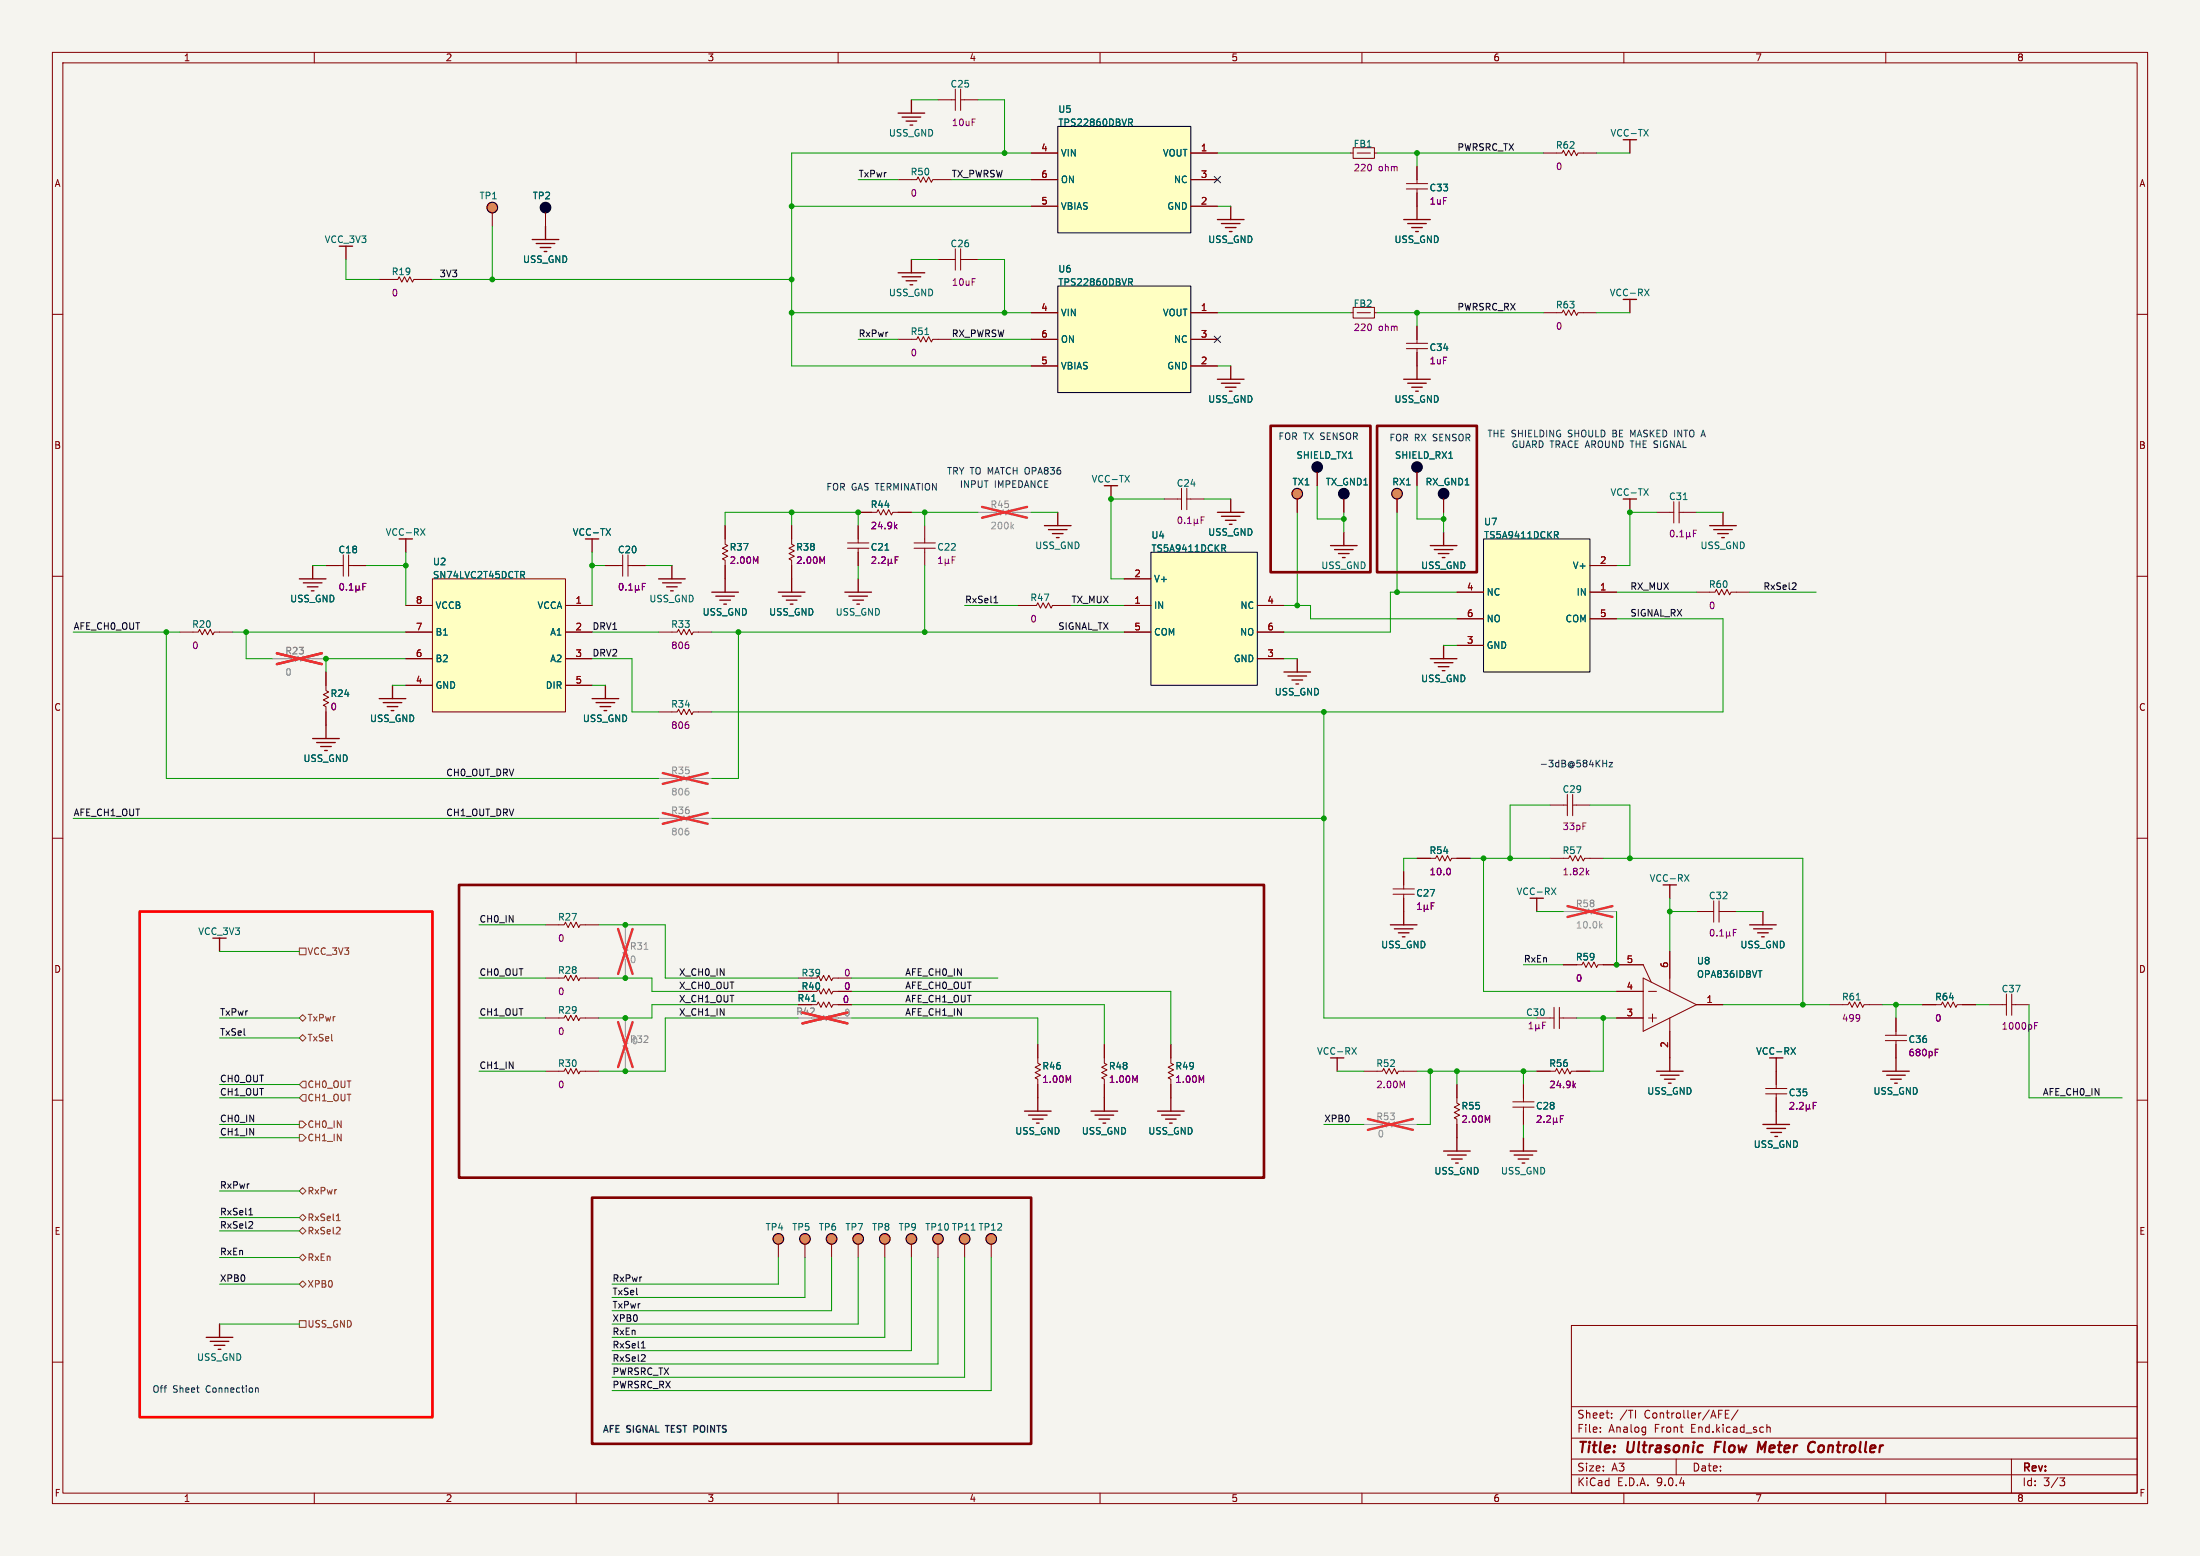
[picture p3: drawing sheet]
<svg xmlns="http://www.w3.org/2000/svg" width="420mm" height="297mm" viewBox="0 0 420 297" stroke-linecap="round" stroke-linejoin="round" font-family="sans-serif">
<path d="M0 0h420v297h-420z" fill="#f5f4ef" stroke="#f5f4ef" stroke-width=".19"/>
<g fill="none" stroke="#840000" stroke-width=".19">
<path d="M10 10h400v277h-400zM12 12h396v273h-396zM60 10v2M110 10v2M160 10v2M179.1 19.1h3.3M182.4 17v4.1M183.4 17v4.1M183.4 19.1h3.3M210 10v2M260 10v2M310 10v2"/>
<path d="M360 10v2M171.4 34.3h3.6l.3-.5 .5 1 .5-1 .5 1 .5-1 .5 1 .3-.5h3.5M94 40.6v2.6M104.1 40.6v2.6M179.1 49.5h3.3M182.4 47.5v4.1M183.4 49.5h3.3M183.4 47.5v4.1M10 60h2M171.4 64.8h3.6l.3-.5 .5 1 .5-1 .5 1 .5-1 .5 1 .3-.5h3.5M408 60h2M266.7 95.3v2.5"/>
<path d="M275.6 95.3v2.5M10 110h2M62.2 108h3.3M65.5 105.9v4.1M66.5 108h3.3M66.5 105.9v4.1M115.6 108h3.3M118.9 105.9v4.1M119.9 108h3.3M119.9 105.9v4.1M323.8 113h3.6l.3-.5 .5 1 .5-1 .5 1 .5-1 .5 1 .3-.5h3.5M408 110h2"/>
<path d="M62.2 128.3v3.5l.5 .3-1 .5 1 .5-1 .5 1 .5-1 .5 .5 .3v3.5M10 160h2M295.9 153.7h3.3M299.2 151.6v4.1M300.2 153.7h3.3M300.2 151.6v4.1M408 160h2M295.9 163.8h3.6l.2-.5 .5 1 .5-1 .5 1 .6-1 .5 1 .2-.5h3.6M323.8 174h3.4M327.2 172v4M328.2 174h3.3M328.2 172v4"/>
<path d="M198.1 199.4v3.5l.5 .3-1 .5 1 .5-1 .5 1 .5-1 .5 .5 .3v3.6M210.8 199.4v3.5l.5 .3-1 .5 1 .5-1 .5 1 .5-1 .5 .5 .3v3.6M223.5 199.4v3.5l.5 .3-1 .5 1 .5-1 .5 1 .5-1 .5 .5 .3v3.6M293.4 194.3h3.3M296.7 192.3v4M297.7 194.3h3.3M297.7 192.3v4M298.4 184.2h3.6l.3-.6 .5 1.1 .5-1.1 .5 1.1 .5-1.1 .5 1.1 .3-.5h8.6l1.5 3.3M308.6 194.3h5.1M308.6 189.2h5.1M313.7 186.7l10.1 5.1-10.1 5.1zM314.7 194.3h1.5"/>
<path d="M314.7 189.2h1.5M315.5 193.5v1.6M318.8 181.6v7.6M318.8 194.3v7.6M323.8 191.8h5.1M349.2 191.8h3.6l.3-.5 .5 1 .5-1 .5 1 .5-1 .5 1 .3-.5h3.5M359.9 197.6h4.1M359.9 198.6h4.1M361.9 194.3v3.3M361.9 198.6v3.3M367 191.8h3.6l.2-.5 .5 1 .6-1 .5 1 .5-1 .5 1 .2-.5h3.6M379.7 191.8h3.3"/>
<path d="M383 189.7v4.1M384 191.8h3.3M384 189.7v4.1M10 210h2M260.3 204.5h3.6l.3-.5 .5 1 .5-1 .5 1 .5-1 .5 1 .3-.5h3.5M278.1 207v3.6l.5 .2-1 .5 1 .5-1 .5 1 .6-1 .5 .5 .2v3.6M288.8 210.3h4.1M288.8 211.3h4.1M290.8 207v3.3M290.8 211.3v3.3M293.4 204.5h3.5l.3-.5 .5 1 .5-1 .5 1 .5-1 .5 1 .3-.5h3.5M408 210h2"/>
<path d="M300 253h108v32h-108zM10 260h2M300 278.5h108M300 274.5h108M300 268.5h108M305.5 273.2v.2M305.5 272.5v.1M307.7 270.5v.2M307.7 269.8v.1M312.2 269.2v1.5M320 278.5v3M329.4 269.9h.5"/>
<path d="M330.1 269.2h-.7v1.5h.7M331.8 269.1l-1.3 1.9M337.3 271.9v1.5M337.3 272.5l.2-.1 .4 .1v.9M384 278.5v6.5M408 260h2M60 285v2M110 285v2M160 285v2M210 285v2M260 285v2M300 281.5h108"/>
<path d="M310 285v2M360 285v2M393.2 282.1h1l-.5 .6 .4 .1 .1 .5-.3 .3h-.5"/>
</g>
<path d="M327.6 275.2l-.3 2M335.8 275.2l.5 1.4 .8-1.4M345.7 275.3a.67 .67 0 0 1 .8 .1M346.3 277l-.6 .2" fill="none" stroke="#840000" stroke-width=".4"/>
<g fill="none" stroke="#840000" stroke-width=".25">
<path d="M174 19.1v2.5M171.4 21.6h5.1M172.2 22.4h3.6M173 23.1h2M173.7 23.9h.5M234.9 39.4v2.5M270.5 39.4v2.5M66 47v2.5M101.6 45.7h5.1M102.4 46.5h3.5M103.1 47.2h2.1M103.9 48h.5"/>
<path d="M104.1 43.2v2.5M171.4 52.1h5.1M172.2 52.8h3.6M173 53.6h2M173.7 54.4h.5M174 49.5v2.6M232.4 41.9h5.1M233.2 42.7h3.5M233.9 43.4h2.1M234.7 44.2h.5M268 41.9h5M268.7 42.7h3.6"/>
<path d="M269.5 43.4h2M270.3 44.2h.5M232.4 72.4h5.1M233.2 73.2h3.5M233.9 73.9h2.1M234.7 74.7h.5M234.9 69.9v2.5M328.9 97.8v2.5M77.5 102.9v2.5M113 102.9v2.5M326.4 100.3h5.1M327.2 101.1h3.5"/>
<path d="M327.9 101.9h2M328.7 102.6h.5M62.2 138.4v2.6M113 133.4h5.1M113.8 134.1h3.5M114.6 134.9h2M115.3 135.6h.5M115.6 130.8v2.6M59.7 141h5.1M60.5 141.7h3.5M61.2 142.5h2M62 143.3h.5"/>
<path d="M293.4 171.5v2.5M318.8 168.9v2.6M334 176.5h5.1M334.8 177.3h3.5M335.5 178.1h2.1M336.3 178.8h.5M336.5 174v2.5M195.6 212.1h5.1M196.3 212.9h3.6M197.1 213.6h2M197.9 214.4h.5M198.1 209.6v2.5"/>
<path d="M208.3 212.1h5.1M209 212.9h3.6M209.8 213.6h2M210.6 214.4h.5M210.8 209.6v2.5M221 212.1h5.1M221.7 212.9h3.6M222.5 213.6h2M223.3 214.4h.5M223.5 209.6v2.5M255.3 201.9v2.6M275.6 219.7h5.1"/>
<path d="M278.1 217.2v2.5M288.3 219.7h5.1M290.8 217.2v2.5M339.1 201.9v2.6M359.4 204.5h5.1M360.2 205.2h3.5M360.9 206h2.1M361.7 206.8h.5M361.9 201.9v2.6M276.4 220.5h3.5M277.1 221.2h2M277.9 222h.5"/>
<path d="M289.1 220.5h3.5M289.8 221.2h2M290.6 222h.5"/>
</g>
<g fill="none" stroke="#840084" stroke-width=".19">
<path d="M65 111.5l.2-.1a.68 .68 0 0 1 .4 .6 .68 .68 0 0 1-.4 .6l-.3-.5zM66.1 112.5v.1M66.7 112.6h.7M66.7 111.7l.3-.3v1.2M68 112.4l.1 .2 .5-.2M68 111.8v1.3M68.6 112.4l.1 .2M68.6 111.8v.6M69.3 112h.4M69.9 111.4h-.6v1.2M118.3 111.5l.2-.1a.68 .68 0 0 1 .5 .6 .68 .68 0 0 1-.5 .6l-.3-.5zM119.5 112.5v.1"/>
<path d="M120 112.6h.7M120 111.7l.4-.3v1.2M121.3 112.4l.2 .2 .4-.2M121.3 111.8v1.3M121.9 112.4l.2 .2M121.9 111.8v.6M122.6 112h.4M123.2 111.4h-.6v1.2M303 166.5l.3 .5M303.3 166.1l-.5 .5M326.7 177.5l.1-.1a.68 .68 0 0 1 .4 .6 .68 .68 0 0 1-.4 .7 .84 .84 0 0 1-.1-1.2zM327.8 178.5v.2"/>
<path d="M328.3 178.7h.7M328.3 177.8l.4-.4v1.3M329.6 178.5l.2 .2 .4-.2M329.6 177.8v1.3M330.2 178.5l.2 .2M330.2 177.8v.7M330.9 178h.4M331.5 177.4h-.6v1.3M291.9 196.4h.7M291.9 195.5l.4-.4v1.3M293.2 196.2l.2 .2 .4-.2M293.2 195.5v1.3"/>
<path d="M293.8 196.2l.2 .2M293.8 195.5v.7M294.5 195.7h.4M295.1 195.1h-.6v1.3M388.4 195.8h.4M388.4 195.2h.6M204 206.2l.4-.9v1.3M216.7 206.2l.4-.9v1.3M229.4 206.2l.4-.9v1.3M267.7 207.3l.4-.9v1.2M284 213.9l.4-.9v1.2M293.5 213.1l.5-.1 .2 .3-.8 .9h.8"/>
<path d="M294.7 214.1v.1M295.3 213.1l.5-.1 .2 .3-.8 .9h.8M296.6 214l.1 .2 .5-.2M296.6 213.4v1.3M297.2 214l.1 .2M297.2 213.4v.6M297.9 213.6h.4M298.5 213h-.6v1.2M300.4 207.1l.4 .5M300.8 206.8l-.5 .5M369.4 200.9h.5M369.4 200.3h.6"/>
</g>
<path d="M52.1 125.7h3.5l.3-.5 .5 1 .5-1 .5 1 .5-1 .5 1 .3-.5h3.5M298.4 174h3.6l.3-.5 .5 1 .5-1 .5 1 .5-1 .5 1 .3-.5h3.5M305.5 176.7l.4 .4M305.9 176.3l-.5 .5M260.3 214.6h3.6l.3-.5 .5 1 .5-1 .5 1 .5-1 .5 1 .3-.5h3.5" fill="none" stroke="#9c9b98" stroke-width=".19"/>
<path d="M52.9 124.7l8.5 2.1M61.4 124.7l-8.5 2.1M299.2 173l8.6 2M307.8 173l-8.6 2M261.1 213.6l8.6 2.1M269.7 213.6l-8.6 2.1" fill="none" stroke="#e12e31" stroke-width=".46"/>
<g fill="none" stroke="#006464" stroke-width=".19">
<path d="M176.6 63.9h.7M80.3 100.9l.8 1.3M81.1 100.9l-.8 1.3M115.7 100.9l.8 1.3M116.5 100.9l-.8 1.3M296.2 169.5l.8 1.3M297 169.5l-.8 1.3M321.6 166.9l.8 1.3M322.4 166.9l-.8 1.3M258.1 200l.8 1.2M258.9 200l-.8 1.2M335.6 185.3h.8"/>
<path d="M341.9 200l.8 1.2M342.7 200l-.8 1.2M354.4 190.9h.7"/>
</g>
<g fill="#fd8300" stroke="#fd8300" stroke-width=".19">
<circle cx="94" cy="39.6" r="1.02"/>
<circle cx="266.7" cy="94.2" r="1.02"/>
</g>
<g fill="none" stroke="#000" stroke-width=".19">
<circle cx="94" cy="39.6" r="1.02"/>
<circle cx="266.7" cy="94.2" r="1.02"/>
</g>
<g fill="#000" stroke="#000" stroke-width=".19">
<circle cx="104.1" cy="39.6" r="1.02"/>
<circle cx="275.6" cy="94.2" r="1.02"/>
</g>
<path d="M283.2 102.9h20.3v25.4h-20.3z" fill="#ffffc2"/>
<path d="M283.2 102.9h20.3v25.4h-20.3z" fill="none" stroke="#000" stroke-width=".19"/>
<g fill="none" stroke="#840000" stroke-width=".19">
<path d="M257.8 29.2h.5M258.3 28.2h4.1v2h-4.1zM259.1 29.2h2.5M262.4 29.2h.5M294.6 59.7h3.6l.2-.5 .6 1 .5-1 .5 1 .5-1 .5 1 .2-.5h3.6M270.5 90.2v2.5M278.1 113h5.1M278.1 118.1h5.1M303.5 113h5.1M303.5 118.1h5.1M303.5 108h5.1M278.1 123.2h5.1"/>
<path d="M337.1 207.8h4M337.1 208.8h4M339.1 204.5v3.3M339.1 208.8v3.3"/>
</g>
<path d="M313.8 24.7l.9 1.3M314.7 24.7l-.9 1.3M314 55.2l.8 1.3M314.8 55.2l-.8 1.3M276.6 87.5h.7M296.7 101.5h.5l.3 .2-.1 .4h-.7M297 102.1l.5 .6" fill="none" stroke="#006464" stroke-width=".19"/>
<g fill="none" stroke="#840000" stroke-width=".25">
<path d="M311.1 26.7v2.5M311.1 57.2v2.5M57.1 110.5h5.1M57.9 111.3h3.6M58.7 112h2M59.4 112.8h.5M59.7 108v2.5M273 104.1h5.1M273.8 104.9h3.6M274.6 105.7h2M275.3 106.4h.5M275.6 101.6v2.5"/>
<path d="M273 125.7h5.1M273.8 126.5h3.6M274.6 127.3h2M275.3 128h.5M275.6 123.2v2.5M316.2 204.5h5.1M317 205.2h3.5M317.8 206h2M318.5 206.8h.5M318.8 201.9v2.6M336.5 214.6h5.1M337.3 215.4h3.6"/>
<path d="M338.1 216.2h2M338.8 216.9h.5M339.1 212.1v2.5"/>
</g>
<circle cx="270.5" cy="89.2" r="1.02" fill="#000" stroke="#000" stroke-width=".19"/>
<path d="M341.7 210.5l.5-.1 .3 .4-.8 .9h.8M343 211.6v.1M343.5 210.5l.5-.1 .3 .4-.8 .9h.8M344.8 211.5l.2 .2 .4-.2M344.8 210.8v1.3M345.4 211.5l.2 .2M345.4 210.8v.7M346.1 211h.5M346.7 210.4h-.6v1.3" fill="none" stroke="#840084" stroke-width=".19"/>
<path d="M82.5 110.5h25.4v25.4h-25.4z" fill="#ffffc2"/>
<path d="M82.5 110.5h25.4v25.4h-25.4z" fill="none" stroke="#800000" stroke-width=".19"/>
<path d="M77.5 115.6h5M107.9 115.6h5.1M77.5 120.7h5M77.5 125.7h5M77.5 130.8h5M107.9 120.7h5.1M107.9 125.7h5.1M107.9 130.8h5.1" fill="none" stroke="#840000" stroke-width=".19"/>
<path d="M99.7 109.7l.4 .6M99.9 109.1l.2 .2v.3l-.2 .1" fill="none" stroke="#006464" stroke-width=".19"/>
<path d="M201.9 54.6h25.4v20.3h-25.4z" fill="#ffffc2"/>
<path d="M201.9 54.6h25.4v20.3h-25.4z" fill="none" stroke="#000" stroke-width=".19"/>
<g fill="none" stroke="#840000" stroke-width=".19">
<path d="M268.5 35.1h4M268.5 36.1h4M270.5 31.8v3.3M270.5 36.1v3.3M294.6 29.2h3.6l.2-.5 .6 1 .5-1 .5 1 .5-1 .5 1 .2-.5h3.6M196.8 59.7h5.1M227.3 59.7h5.1M196.8 64.8h5.1M196.8 69.9h5.1M227.3 64.8h5.1M227.3 69.9h5.1M251.5 90.2v2.5"/>
<path d="M256.5 95.3v2.5M125.7 120.7h3.6l.2-.6 .5 1.1 .6-1.1 .5 1.1 .5-1.1 .5 1.1 .2-.5h3.6M265.9 169.7h4.1M265.9 170.7h4.1M268 166.4v3.3M268 170.7v3.3M270.5 163.8h3.6l.2-.5 .5 1 .5-1 .5 1 .6-1 .5 1 .2-.5h3.6"/>
</g>
<path d="M215.5 53.2h.5l.2 .2-.1 .4-.6 .1M215.8 53.9l.4 .6" fill="none" stroke="#006464" stroke-width=".19"/>
<g fill="#000" stroke="#000" stroke-width=".19">
<circle cx="251.5" cy="89.2" r="1.02"/>
<circle cx="256.5" cy="94.2" r="1.02"/>
</g>
<path d="M270.6 173.6h.7M270.6 172.7l.4-.4v1.3M271.9 173.4l.2 .2 .4-.2M271.9 172.7v1.3M272.5 173.4l.2 .2M272.5 172.7v.7M273.2 172.9h.4M273.8 172.3h-.6v1.3M276.8 165.8l.1 .4-.1 .7" fill="none" stroke="#840084" stroke-width=".19"/>
<path d="M265.4 176.5h5.1M266.2 177.3h3.5M267 178.1h2M267.7 178.8h.5M268 174v2.5" fill="none" stroke="#840000" stroke-width=".25"/>
<path d="M125.7 148.6h3.6l.2-.5 .5 1 .6-1 .5 1 .5-1 .5 1 .2-.5h3.6" fill="none" stroke="#9c9b98" stroke-width=".19"/>
<path d="M126.5 147.6l8.6 2M135.1 147.6l-8.6 2" fill="none" stroke="#e12e31" stroke-width=".46"/>
<path d="M201.9 24.1h25.4v20.4h-25.4z" fill="#ffffc2"/>
<g fill="none" stroke="#000" stroke-width=".19">
<path d="M201.9 24.1h25.4v20.4h-25.4z"/>
<circle cx="247.6" cy="94.2" r="1.02"/>
</g>
<g fill="none" stroke="#840000" stroke-width=".19">
<path d="M196.8 29.2h5.1M196.8 34.3h5.1M196.8 39.4h5.1M227.3 29.2h5.1M227.3 34.3h5.1M227.3 39.4h5.1M247.6 95.3v2.5M316.2 97.8h3.3M319.5 95.8v4M320.5 97.8h3.3M320.5 95.8v4M174.5 103.6h4.1"/>
<path d="M174.5 104.6h4.1M176.5 100.3v3.3M176.5 104.6v3.4"/>
</g>
<path d="M215.5 22.7h.5l.2 .3-.1 .3-.6 .1M215.8 23.4l.4 .6M313.8 93.3l.9 1.3M314.7 93.3l-.9 1.3M321.3 95.4h.8" fill="none" stroke="#006464" stroke-width=".19"/>
<g fill="none" stroke="#840000" stroke-width=".25">
<path d="M201.9 97.8v2.5M311.1 95.3v2.5M199.4 100.3h5.1M200.2 101.1h3.5M200.9 101.9h2M201.7 102.6h.5M72.4 133.4h5.1M73.2 134.1h3.5M73.9 134.9h2M74.7 135.6h.5M74.9 130.8v2.6M245.1 128.3h5.1"/>
<path d="M245.9 129h3.5M246.6 129.8h2.1M247.4 130.6h.5M247.6 125.7v2.6"/>
</g>
<path d="M186.7 97.8h3.5l.3-.5 .5 1 .5-1 .5 1 .5-1 .5 1 .3-.5h3.5M193.1 100.5l.4 .4M193.5 100.1l-.5 .5" fill="none" stroke="#9c9b98" stroke-width=".19"/>
<path d="M187.5 96.8l8.6 2M196.1 96.8l-8.6 2" fill="none" stroke="#e12e31" stroke-width=".46"/>
<g fill="none" stroke="#840084" stroke-width=".19">
<path d="M179.2 107.6h.7M179.2 106.6l.3-.3v1.3M180.4 107.4l.2 .2 .4-.2M180.4 106.7v1.3M181 107.4l.2 .2M181 106.7v.7M181.8 106.9h.4M182.4 106.3h-.6v1.3M319 101.3l.2-.1a.68 .68 0 0 1 .4 .6 .68 .68 0 0 1-.4 .7l-.3-.5zM320.1 102.3v.2M320.7 102.5h.7M320.7 101.6l.3-.4v1.3"/>
<path d="M322 102.3l.1 .2 .5-.2M322 101.6v1.3M322.6 102.3l.1 .2M322.6 101.6v.7M323.3 101.8h.4M323.9 101.2h-.6v1.3"/>
</g>
<circle cx="247.6" cy="94.2" r="1.02" fill="#fd8300" stroke="#fd8300" stroke-width=".19"/>
<path d="M219.7 105.4h20.3v25.4h-20.3z" fill="#ffffc2"/>
<g fill="none" stroke="#000" stroke-width=".19">
<path d="M219.7 105.4h20.3v25.4h-20.3z"/>
<circle cx="148.6" cy="236.5" r="1.02"/>
<circle cx="153.7" cy="236.5" r="1.02"/>
<circle cx="158.7" cy="236.5" r="1.02"/>
<circle cx="163.8" cy="236.5" r="1.02"/>
<circle cx="168.9" cy="236.5" r="1.02"/>
<circle cx="174" cy="236.5" r="1.02"/>
<circle cx="179.1" cy="236.5" r="1.02"/>
<circle cx="184.1" cy="236.5" r="1.02"/>
<circle cx="189.2" cy="236.5" r="1.02"/>
</g>
<g fill="none" stroke="#840000" stroke-width=".19">
<path d="M196.8 29.2h5.1M196.8 34.3h5.1M196.8 39.4h5.1M227.3 29.2h5.1M227.3 34.3h5.1M227.3 39.4h5.1M270.5 31.8v2.5M270.5 36.8v2.6M72.4 53.3h3.5l.3-.5 .5 1 .5-1 .5 1 .5-1 .5 1 .3-.5h3.5M104.1 40.6v2.6M196.8 59.7h5.1M227.3 59.7h5.1"/>
<path d="M257.8 59.7h.5M258.3 58.7h4.1v2h-4.1zM259.1 59.7h2.5M262.4 59.7h.5M196.8 64.8h5.1M196.8 69.9h5.1M227.3 64.8h5.1M227.3 69.9h5.1M268.5 65.5h4M268.5 66.5h4M270.5 62.2v3.3M270.5 66.5v3.4"/>
<path d="M163.8 97.8h3.6l.2-.5 .5 1 .6-1 .5 1 .5-1 .5 1 .2-.5h3.6M222.2 95.3h3.4M225.6 93.2v4.1M226.6 95.3h3.3M226.6 93.2v4.1M247.6 95.3v2.5M251.5 90.2v2.5M256.5 95.3v2.5M266.7 95.3v2.5M270.5 90.2v2.5M275.6 95.3v2.5M62.2 108h2.6"/>
<path d="M67.3 108h2.5M77.5 115.6h5M107.9 115.6h5.1M115.6 108h2.5M120.6 108h2.6M138.4 100.3v3.6l.5 .2-1 .5 1 .6-1 .5 1 .5-1 .5 .5 .2v3.6M151.1 100.3v3.6l.5 .2-1 .5 1 .6-1 .5 1 .5-1 .5 .5 .2v3.6M161.8 103.6h4.1M161.8 104.6h4.1M163.8 100.3v3.3M163.8 104.6v3.4M194.3 115.6h3.6l.2-.5 .5 1 .5-1 .5 1 .6-1 .5 1 .2-.5h3.6"/>
<path d="M214.6 110.5h5.1M214.6 115.6h5.1M240 115.6h5.1M278.1 113h5.1M278.1 118.1h5.1M303.5 113h5.1M303.5 118.1h5.1M303.5 108h5.1M34.3 120.7h3.5l.3-.6 .5 1.1 .5-1.1 .5 1.1 .5-1.1 .5 1.1 .3-.5h3.5M62.2 128.3v2.5M62.2 135.9v2.5M77.5 120.7h5"/>
<path d="M77.5 125.7h5M77.5 130.8h5M107.9 120.7h5.1M107.9 125.7h5.1M107.9 130.8h5.1M125.7 135.9h3.6l.2-.5 .5 1 .6-1 .5 1 .5-1 .5 1 .2-.5h3.6M214.6 120.7h5.1M240 120.7h5.1M240 125.7h5.1M278.1 123.2h5.1M104.1 176.5h3.6l.2-.5 .6 1 .5-1 .5 1 .5-1 .5 1 .2-.5h3.6M268 166.4v2.5"/>
<path d="M268 171.5v2.5M270.5 163.8h2.5M278.1 163.8h2.6M104.1 194.3h3.6l.2-.5 .6 1 .5-1 .5 1 .5-1 .5 1 .2-.5h3.6M104.1 186.7h3.6l.2-.5 .6 1 .5-1 .5 1 .5-1 .5 1 .2-.5h3.6M152.4 186.7h3.6l.2-.5 .5 1 .5-1 .5 1 .5-1 .5 1 .3-.5h3.6M152.4 189.2h3.6l.2-.5 .5 1 .5-1 .5 1 .5-1 .5 1 .3-.5h3.6M154.9 191.8h1.1l.2-.5 .5 1 .5-1 .5 1 .5-1 .5 1 .3-.5h3.6M198.1 199.4v2.5M210.8 199.4v2.5M223.5 199.4v2.5M298.4 184.2h2.6"/>
<path d="M306.1 184.2h7.6M308.6 194.3h5.1M308.6 189.2h5.1M318.8 181.6v5.1M318.8 196.9v5M323.8 191.8h5.1M361.9 194.3v2.6M361.9 199.4v2.5M367 191.8h2.6M374.6 191.8h2.6M104.1 204.5h3.6l.2-.5 .6 1 .5-1 .5 1 .5-1 .5 1 .2-.5h3.6M198.1 207v2.6"/>
<path d="M210.8 207v2.6M223.5 207v2.6M278.1 207v2.6M278.1 214.6v2.6M290.8 207v2.6M290.8 212.1v2.5M293.4 204.5h2.5M301 204.5h2.5M339.1 204.5v2.5M339.1 209.6v2.5M148.6 237.5v2.5M153.7 237.5v2.5"/>
<path d="M158.7 237.5v2.5M163.8 237.5v2.5M168.9 237.5v2.5M174 237.5v2.5M179.1 237.5v2.5M184.1 237.5v2.5M189.2 237.5v2.5"/>
</g>
<g fill="none" stroke="#006464" stroke-width=".19">
<path d="M215.5 22.7h.5l.2 .3-.1 .3-.6 .1M215.8 23.4l.4 .6M215.5 53.2h.5l.2 .2-.1 .4-.6 .1M215.8 53.9l.4 .6M214.8 90.7l.8 1.3M215.6 90.7l-.8 1.3M276.6 87.5h.7M99.7 109.7l.4 .6M99.9 109.1l.2 .2v.3l-.2 .1M115.7 100.9l.8 1.3M116.5 100.9l-.8 1.3M168.9 105h.8"/>
<path d="M233.2 104h.5l.3 .2-.1 .4-.7 .1M233.5 104.7l.5 .6M296.7 101.5h.5l.3 .2-.1 .4h-.7M297 102.1l.5 .6M155 191.1h.7M335.6 185.3h.8M341.9 200l.8 1.2M342.7 200l-.8 1.2"/>
</g>
<g fill="none" stroke="#840000" stroke-width=".25">
<path d="M268 72.4h5M268.7 73.2h3.6M269.5 73.9h2M270.3 74.7h.5M270.5 69.9v2.5M212.1 92.7v2.6M232.4 97.8h5.1M233.2 98.6h3.5M233.9 99.3h2.1M234.9 95.3v2.5M125.7 110.5h5.1M126.5 111.3h3.5"/>
<path d="M127.3 112h2M128 112.8h.5M128.3 108v2.5M135.9 113h5.1M136.7 113.8h3.5M137.4 114.6h2M138.2 115.3h.5M138.4 110.5v2.5M148.6 113h5.1M149.4 113.8h3.5M150.1 114.6h2M150.9 115.3h.5"/>
<path d="M151.1 110.5v2.5M161.3 113h5.1M162.1 113.8h3.5M162.8 114.6h2M163.6 115.3h.5M163.8 110.5v2.5M234.7 100.1h.5M254 104.1h5.1M254.8 104.9h3.5M255.5 105.7h2.1M256.3 106.4h.5M256.5 101.6v2.5"/>
<path d="M41.9 179.1v2.5M39.4 255.3h5M40.1 256h3.6M40.9 256.8h2M41.7 257.6h.5M41.9 252.7v2.6"/>
</g>
<g fill="none" stroke="#840084" stroke-width=".19">
<path d="M225.1 98.7h.1a.68 .68 0 0 1 .4 .6 .68 .68 0 0 1-.4 .6 .84 .84 0 0 1-.1-1.2zM226.2 99.8v.1M226.7 99.9h.7M226.7 99l.4-.3v1.2M228 99.7l.2 .2 .4-.2M228 99.1v1.3M228.6 99.7l.2 .2M228.6 99.1v.6M229.3 99.3h.4M229.9 98.7h-.6v1.2M65 111.5l.2-.1a.68 .68 0 0 1 .4 .6 .68 .68 0 0 1-.4 .6l-.3-.5zM66.1 112.5v.1"/>
<path d="M66.7 112.6h.7M66.7 111.7l.3-.3v1.2M68 112.4l.1 .2 .5-.2M68 111.8v1.3M68.6 112.4l.1 .2M68.6 111.8v.6M69.3 112h.4M69.9 111.4h-.6v1.2M118.3 111.5l.2-.1a.68 .68 0 0 1 .5 .6 .68 .68 0 0 1-.5 .6l-.3-.5zM119.5 112.5v.1M120 112.6h.7M120 111.7l.4-.3v1.2"/>
<path d="M121.3 112.4l.2 .2 .4-.2M121.3 111.8v1.3M121.9 112.4l.2 .2M121.9 111.8v.6M122.6 112h.4M123.2 111.4h-.6v1.2M144.3 107.2l.4-.9v1.3M157 107.2l.4-.9v1.3M166.5 106.4l.5-.1 .2 .3-.8 1h.8M167.7 107.4v.2M168.3 106.4l.5-.1 .2 .3-.8 1h.8M169.6 107.4l.1 .2 .5-.2"/>
<path d="M169.6 106.7v1.3M170.2 107.4l.1 .2M170.2 106.7v.7M170.9 100.5l.3 .4M170.9 106.9h.4M171.2 100.1l-.4 .5M171.5 106.3h-.6v1.3M270.6 173.6h.7M270.6 172.7l.4-.4v1.3M271.9 173.4l.2 .2 .4-.2M271.9 172.7v1.3M272.5 173.4l.2 .2"/>
<path d="M272.5 172.7v.7M273.2 172.9h.4M273.8 172.3h-.6v1.3M276.8 165.8l.1 .4-.1 .7M204 206.2l.4-.9v1.3M216.7 206.2l.4-.9v1.3M229.4 206.2l.4-.9v1.3M284 213.9l.4-.9v1.2M293.5 213.1l.5-.1 .2 .3-.8 .9h.8M294.7 214.1v.1M295.3 213.1l.5-.1 .2 .3-.8 .9h.8M296.6 214l.1 .2 .5-.2"/>
<path d="M296.6 213.4v1.3M297.2 214l.1 .2M297.2 213.4v.6M297.9 213.6h.4M298.5 213h-.6v1.2M300.4 207.1l.4 .5M300.8 206.8l-.5 .5M341.7 210.5l.5-.1 .3 .4-.8 .9h.8M343 211.6v.1M343.5 210.5l.5-.1 .3 .4-.8 .9h.8M344.8 211.5l.2 .2 .4-.2M344.8 210.8v1.3"/>
<path d="M345.4 211.5l.2 .2M345.4 210.8v.7M346.1 211h.5M346.7 210.4h-.6v1.3M369.4 200.9h.5M369.4 200.3h.6"/>
</g>
<path d="M52.1 125.7h2.5M59.7 125.7h2.5M125.7 156.2h3.6l.2-.5 .5 1 .6-1 .5 1 .5-1 .5 1 .2-.5h3.6M119.4 176.5v3.6l.5 .2-1 .5 1 .6-1 .5 1 .5-1 .5 .5 .2v3.6M119.4 194.3v3.6l.5 .2-1 .5 1 .5-1 .5 1 .6-1 .5 .5 .2v3.6M154.9 194.3h1.1l.2-.5 .5 1 .5-1 .5 1 .5-1 .5 1 .3-.5h3.6" fill="none" stroke="#9c9b98" stroke-width=".19"/>
<path d="M52.9 124.7l8.5 2.1M61.4 124.7l-8.5 2.1M126.5 155.2l8.6 2M135.1 155.2l-8.6 2M118 177.3l2.8 8.6M120.8 177.3l-2.8 8.6M118 195.1l2.8 8.6M120.8 195.1l-2.8 8.6M153.2 193.3l8.6 2M161.8 193.3l-8.6 2" fill="none" stroke="#e12e31" stroke-width=".46"/>
<path d="M123 181.2h.7" fill="none" stroke="#939391" stroke-width=".19"/>
<g fill="#fd8300" stroke="#fd8300" stroke-width=".19">
<circle cx="168.9" cy="236.5" r="1.02"/>
<circle cx="184.1" cy="236.5" r="1.02"/>
<circle cx="179.1" cy="236.5" r="1.02"/>
<circle cx="189.2" cy="236.5" r="1.02"/>
<circle cx="174" cy="236.5" r="1.02"/>
<circle cx="158.7" cy="236.5" r="1.02"/>
<circle cx="148.6" cy="236.5" r="1.02"/>
<circle cx="153.7" cy="236.5" r="1.02"/>
<circle cx="163.8" cy="236.5" r="1.02"/>
</g>
<g fill="none" stroke="#725600" stroke-width=".19">
<path d="M57.1 198.1l.7-.6 .6 .6-.6 .7zM57.1 181h1.3v1.2h-1.3zM57.1 194.3l.7-.6 .6 .6-.6 .6zM57.1 214h.7l.6 .6-.6 .7h-.7zM57.1 216.5h.7l.6 .7-.6 .6h-.7zM57.8 206.4h.6v1.2h-.6l-.7-.6zM57.8 208.9h.6v1.3h-.6l-.7-.6zM57.1 234.9l.7-.6 .6 .6-.6 .7zM57.1 232.4l.7-.6 .6 .6-.6 .6zM57.1 227.3l.7-.6 .6 .6-.6 .7zM64.2 233h.7M64.8 234.3l.1 .2v.3l-.7 .7h.7"/>
<path d="M57.1 245.1l.7-.6 .6 .6-.6 .6zM57.1 240l.7-.6 .6 .6-.6 .7zM57.1 252.1h1.3v1.3h-1.3z"/>
</g>
<path d="M189.8 115.1h.7M342.8 111.3l.1 .2-.1 .3-.7 .7h.8M47.5 231.9h.7M48.1 233.2l.1 .2v.3l-.7 .7h.7M122.4 257.3h.8M123 258.6l.2 .2-.1 .3-.7 .7h.8" fill="none" stroke="#0f0f0f" stroke-width=".19"/>
<g fill="none" stroke="#009600" stroke-width=".19">
<path d="M174 19.1h5.1M186.7 19.1h5.1v10.1M151.1 39.4h45.7M163.8 34.3h7.6M181.6 34.3h15.2M196.8 29.2h-45.7v40.7h45.7M232.4 29.2h25.4M232.4 39.4h2.5M262.9 29.2h31.7M270.5 29.2v2.6M304.8 29.2h6.3M66 49.5v3.8h6.4"/>
<path d="M82.5 53.3h68.6M94 43.2v10.1M151.1 59.7h45.7M174 49.5h5.1M186.7 49.5h5.1v10.2M232.4 59.7h25.4M262.9 59.7h31.7M270.5 59.7v2.5M304.8 59.7h6.3M163.8 64.8h7.6M181.6 64.8h15.2M232.4 69.9h2.5"/>
<path d="M151.1 97.8v2.5M174 97.8h12.7M176.5 97.8v2.5M196.8 97.8h5.1M222.2 95.3h-10.1v15.2h2.5M229.9 95.3h5M247.6 97.8v17.8M251.5 92.7v6.4h5M256.5 97.8v3.8M266.7 97.8v15.2M270.5 92.7v6.4h5.1M275.6 97.8v3.8"/>
<path d="M316.2 97.8h-5.1v10.2h-2.5M323.8 97.8h5.1M59.7 108h2.5M69.8 108h7.7M77.5 105.4v10.2M113 108h2.6M113 105.4v10.2M123.2 108h5.1M138.4 100.3v-2.5h25.4v2.5M163.8 108v2.5M176.5 108v12.7M184.1 115.6h10.2"/>
<path d="M204.5 115.6h10.1M245.1 115.6h5.1v2.5h27.9M278.1 113h-12.7v7.7h-20.3M308.6 113h15.2M308.6 118.1h20.3v17.8h-193M334 113h12.7M14 120.7h20.3M31.7 120.7v27.9h94M44.4 120.7h33.1M47 120.7v5h5.1M74.9 130.8h2.6M77.5 125.7h-15.3v2.6"/>
<path d="M113 125.7h7.6v10.2h5.1M113 120.7h12.7M113 130.8h2.6M135.9 120.7h78.7M141 120.7v27.9h-5.1M245.1 125.7h2.5M252.7 135.9v58.4h40.7M275.6 123.2h2.5M14 156.2h111.7M135.9 156.2h116.8M295.9 153.7h-7.6v10.1M303.5 153.7h7.6v10.1"/>
<path d="M91.4 176.5h12.7M114.3 176.5h12.7v10.2h25.4M270.5 163.8h-2.5v2.6M280.7 163.8h15.2M283.2 163.8v25.4h25.4M293.4 174h5M306.1 163.8h38.1v28M308.6 174v10.2M318.8 174h5M318.8 171.5v10.1M331.5 174h5M41.9 194.3h15.2"/>
<path d="M41.9 198.1h15.2M41.9 181.6h15.2M91.4 194.3h12.7M91.4 186.7h12.7M114.3 186.7h10.2v2.5h27.9M152.4 194.3h-25.4v10.2h-12.7M152.4 191.8h-27.9v2.5h-10.2M162.6 194.3h35.5v5.1M162.6 189.2h60.9v10.2M162.6 191.8h48.2v7.6M162.6 186.7h27.9M290.8 184.2h7.6"/>
<path d="M301 194.3h7.6M306.1 194.3v10.2h-2.6M328.9 191.8h20.3M359.4 191.8h7.6M361.9 191.8v2.5M377.2 191.8h2.5M387.3 191.8v17.8h17.8M41.9 214.6h15.2M41.9 209.6h15.2M41.9 217.2h15.2M41.9 207h15.2M91.4 204.5h12.7"/>
<path d="M252.7 214.6h7.6M255.3 204.5h5M270.5 204.5h22.9M273 204.5v10.1h-2.5M278.1 204.5v2.5M290.8 204.5v2.5M290.8 214.6v2.6M41.9 234.9h15.2M41.9 232.4h15.2M41.9 227.3h15.2M41.9 245.1h15.2M41.9 252.7h15.2"/>
<path d="M41.9 240h15.2M148.6 240v5.1h-31.8M153.7 240v7.6h-36.9M158.7 240v10.2h-41.9M163.8 240v12.7h-47M168.9 240v15.3h-52.1M174 240v17.8h-57.2M179.1 240v20.3h-62.3M184.1 240v22.9h-67.3M189.2 240v25.4h-72.4"/>
</g>
<path d="M231.8 33.7l1.2 1.2M233 33.7l-1.2 1.2M231.8 64.2l1.2 1.2M233 64.2l-1.2 1.2" fill="none" stroke="#000084" stroke-width=".19"/>
<path d="M127 272.1h.8M132.5 272.1h.5M132.5 272.8h.5" fill="none" stroke="#0000c2" stroke-width=".25"/>
<path d="M306 145.7h.7M306.7 145.1v1.3M307.2 145.5h.7l-.7 .9h.7M48.8 265h.5v.8" fill="none" stroke="#0000c2" stroke-width=".19"/>
<path d="M242.6 81.3h19v27.9h-19zM262.9 81.3h19v27.9h-19zM87.6 168.9h153.7v55.9h-153.7zM113 228.6h83.8v47h-83.8z" fill="none" stroke="#800000" stroke-width=".51"/>
<path d="M26.7 174h55.8v96.5h-55.8z" fill="none" stroke="#f00" stroke-width=".51"/>
<g fill="#009600" stroke="#009600" stroke-width=".19">
<circle cx="273" cy="204.5" r=".46"/>
<circle cx="278.1" cy="204.5" r=".46"/>
<circle cx="344.2" cy="191.8" r=".46"/>
<circle cx="361.9" cy="191.8" r=".46"/>
<circle cx="318.8" cy="174" r=".46"/>
<circle cx="252.7" cy="135.9" r=".46"/>
<circle cx="252.7" cy="156.2" r=".46"/>
<circle cx="283.2" cy="163.8" r=".46"/>
<circle cx="247.6" cy="115.6" r=".46"/>
<circle cx="212.1" cy="95.3" r=".46"/>
<circle cx="256.5" cy="99.1" r=".46"/>
<circle cx="306.1" cy="194.3" r=".46"/>
<circle cx="308.6" cy="184.2" r=".46"/>
<circle cx="311.1" cy="163.8" r=".46"/>
<circle cx="288.3" cy="163.8" r=".46"/>
<circle cx="290.8" cy="204.5" r=".46"/>
<circle cx="191.8" cy="59.7" r=".46"/>
<circle cx="191.8" cy="29.2" r=".46"/>
<circle cx="270.5" cy="29.2" r=".46"/>
<circle cx="275.6" cy="99.1" r=".46"/>
<circle cx="266.7" cy="113" r=".46"/>
<circle cx="311.1" cy="97.8" r=".46"/>
<circle cx="270.5" cy="59.7" r=".46"/>
<circle cx="62.2" cy="125.7" r=".46"/>
<circle cx="47" cy="120.7" r=".46"/>
<circle cx="31.7" cy="120.7" r=".46"/>
<circle cx="141" cy="120.7" r=".46"/>
<circle cx="151.1" cy="59.7" r=".46"/>
<circle cx="94" cy="53.3" r=".46"/>
<circle cx="77.5" cy="108" r=".46"/>
<circle cx="113" cy="108" r=".46"/>
<circle cx="119.4" cy="186.7" r=".46"/>
<circle cx="119.4" cy="176.5" r=".46"/>
<circle cx="163.8" cy="97.8" r=".46"/>
<circle cx="151.1" cy="53.3" r=".46"/>
<circle cx="151.1" cy="39.4" r=".46"/>
<circle cx="176.5" cy="120.7" r=".46"/>
<circle cx="151.1" cy="97.8" r=".46"/>
<circle cx="176.5" cy="97.8" r=".46"/>
<circle cx="119.4" cy="204.5" r=".46"/>
<circle cx="119.4" cy="194.3" r=".46"/>
</g>
<g font-size="2.8" fill="#840000">
<text x="301" y="277.9">Title:</text>
<text x="310.6" y="277.9">Ultrasonic</text>
<text x="328.2" y="277.9">Flow</text>
<text x="337.2" y="277.9">Meter</text>
<text x="347.6" y="277.9">Controller</text>
</g>
<g font-size="2.1" fill="#840000">
<text x="301" y="273.7">File:</text>
<text x="301" y="271">Sheet:</text>
<text x="307.1" y="273.7">Analog</text>
<text x="309.2" y="271">/TI</text>
<text x="313.9" y="271">Controller/AFE/</text>
<text x="315.9" y="273.7">Front</text>
<text x="323" y="273.7">End.kicad_sch</text>
<text x="301" y="281.1">Size:</text>
<text x="307.6" y="281.1">A3</text>
<text x="323" y="281.1">Date:</text>
<text x="386" y="281.3">Rev:</text>
<text x="301" y="283.9">KiCad</text>
<text x="308.7" y="283.9">E.D.A.</text>
<text x="316.3" y="283.9">9.0.4</text>
<text x="386" y="283.9">Id:</text>
<text x="390.1" y="283.9">3/3</text>
</g>
<g font-size="1.8" fill="#840000">
<text x="35" y="11.9">1</text>
<text x="85" y="11.9">2</text>
<text x="135" y="11.9">3</text>
<text x="185" y="11.9">4</text>
<text x="235" y="11.9">5</text>
<text x="285" y="11.9">6</text>
<text x="335" y="11.9">7</text>
<text x="385" y="11.9">8</text>
<text x="10.3" y="35.9">A</text>
<text x="408.3" y="35.9">A</text>
<text x="10.3" y="85.9">B</text>
<text x="408.2" y="85.9">B</text>
<text x="10.3" y="135.9">C</text>
<text x="408.2" y="135.9">C</text>
<text x="10.3" y="185.9">D</text>
<text x="408.2" y="185.9">D</text>
<text x="152.2" y="191.4">R41</text>
<text x="10.3" y="235.9">E</text>
<text x="408.3" y="235.9">E</text>
<text x="10.3" y="285.9">F</text>
<text x="35" y="286.9">1</text>
<text x="85" y="286.9">2</text>
<text x="135" y="286.9">3</text>
<text x="185" y="286.9">4</text>
<text x="235" y="286.9">5</text>
<text x="285" y="286.9">6</text>
<text x="335" y="286.9">7</text>
<text x="385" y="286.9">8</text>
<text x="408.3" y="285.9">F</text>
</g>
<g font-size="1.8" fill="#006464">
<text x="181.4" y="16.9">C25</text>
<text x="201.9" y="21.7">U5</text>
<text x="169.6" y="26.3">USS_GND</text>
<text x="201.9" y="24.3">TPS22860DBVR</text>
<text x="258.3" y="28.3">FB1</text>
<text x="296.9" y="28.6">R62</text>
<text x="307.4" y="26.3">VCC-TX</text>
<text x="173.7" y="33.7">R50</text>
<text x="202.4" y="30.1">VIN</text>
<text x="202.4" y="35.2">ON</text>
<text x="221.9" y="30.1">VOUT</text>
<text x="224" y="35.2">NC</text>
<text x="91.4" y="38.2">TP1</text>
<text x="101.6" y="38.2">TP2</text>
<text x="202.4" y="40.2">VBIAS</text>
<text x="222.7" y="40.2">GND</text>
<text x="272.8" y="36.7">C33</text>
<text x="61.9" y="46.6">VCC_3V3</text>
<text x="181.4" y="47.4">C26</text>
<text x="230.6" y="46.6">USS_GND</text>
<text x="266.1" y="46.6">USS_GND</text>
<text x="74.7" y="52.7">R19</text>
<text x="99.7" y="50.4">USS_GND</text>
<text x="201.9" y="52.2">U6</text>
<text x="169.6" y="56.7">USS_GND</text>
<text x="201.9" y="54.7">TPS22860DBVR</text>
<text x="258.3" y="58.8">FB2</text>
<text x="296.9" y="59.1">R63</text>
<text x="307.2" y="56.7">VCC-RX</text>
<text x="173.7" y="64.1">R51</text>
<text x="202.4" y="60.6">VIN</text>
<text x="202.4" y="65.6">ON</text>
<text x="221.9" y="60.6">VOUT</text>
<text x="224" y="65.6">NC</text>
<text x="202.4" y="70.7">VBIAS</text>
<text x="222.7" y="70.7">GND</text>
<text x="272.8" y="67.2">C34</text>
<text x="230.6" y="77.1">USS_GND</text>
<text x="266.1" y="77.1">USS_GND</text>
<text x="247.4" y="87.8">SHIELD_TX1</text>
<text x="266.2" y="87.8">SHIELD_RX1</text>
<text x="208.3" y="92.3">VCC-TX</text>
<text x="224.5" y="93.1">C24</text>
<text x="246.6" y="92.8">TX1</text>
<text x="253" y="92.8">TX_GND1</text>
<text x="265.7" y="92.8">RX1</text>
<text x="272" y="92.8">RX_GND1</text>
<text x="307.4" y="94.8">VCC-TX</text>
<text x="318.5" y="95.6">C31</text>
<text x="166.1" y="97.2">R44</text>
<text x="283.2" y="100.5">U7</text>
<text x="64.5" y="105.8">C18</text>
<text x="73.5" y="102.5">VCC-RX</text>
<text x="109.2" y="102.5">VCC-TX</text>
<text x="117.9" y="105.8">C20</text>
<text x="139.2" y="105.3">R37</text>
<text x="151.9" y="105.3">R38</text>
<text x="166.1" y="105.3">C21</text>
<text x="178.8" y="105.3">C22</text>
<text x="197.5" y="105">USS_GND</text>
<text x="219.7" y="103">U4</text>
<text x="219.7" y="105.5">TS5A9411DCKR</text>
<text x="230.6" y="102.5">USS_GND</text>
<text x="283.2" y="103">TS5A9411DCKR</text>
<text x="324.5" y="105">USS_GND</text>
<text x="82.6" y="108.1">U2</text>
<text x="82.6" y="110.6">SN74LVC2T45DCTR</text>
<text x="220.2" y="111.4">V+</text>
<text x="252.1" y="108.8">USS_GND</text>
<text x="271.2" y="108.8">USS_GND</text>
<text x="283.7" y="113.9">NC</text>
<text x="300.2" y="108.8">V+</text>
<text x="300.9" y="113.9">IN</text>
<text x="326.1" y="112.4">R60</text>
<text x="55.3" y="115.2">USS_GND</text>
<text x="83.1" y="116.4">VCCB</text>
<text x="102.5" y="116.4">VCCA</text>
<text x="123.9" y="115.2">USS_GND</text>
<text x="134" y="117.7">USS_GND</text>
<text x="146.7" y="117.7">USS_GND</text>
<text x="159.4" y="117.7">USS_GND</text>
<text x="196.6" y="114.9">R47</text>
<text x="220.2" y="116.4">IN</text>
<text x="236.7" y="116.4">NC</text>
<text x="283.7" y="119">NO</text>
<text x="298.8" y="119">COM</text>
<text x="36.6" y="120">R20</text>
<text x="83.1" y="121.5">B1</text>
<text x="104.9" y="121.5">A1</text>
<text x="128" y="120">R33</text>
<text x="220.2" y="121.5">COM</text>
<text x="236.7" y="121.5">NO</text>
<text x="283.7" y="124.1">GND</text>
<text x="83.1" y="126.6">B2</text>
<text x="83.1" y="131.7">GND</text>
<text x="104.1" y="131.7">DIR</text>
<text x="104.9" y="126.6">A2</text>
<text x="235.4" y="126.6">GND</text>
<text x="271.2" y="130.4">USS_GND</text>
<text x="63" y="133.2">R24</text>
<text x="128" y="135.3">R34</text>
<text x="243.3" y="132.9">USS_GND</text>
<text x="70.5" y="138">USS_GND</text>
<text x="111.2" y="138">USS_GND</text>
<text x="57.8" y="145.6">USS_GND</text>
<text x="298.2" y="151.5">C29</text>
<text x="272.8" y="163.2">R54</text>
<text x="298.2" y="163.2">R57</text>
<text x="270.3" y="171.3">C27</text>
<text x="289.4" y="171">VCC-RX</text>
<text x="314.8" y="168.5">VCC-RX</text>
<text x="326.1" y="171.8">C32</text>
<text x="37.8" y="178.7">VCC_3V3</text>
<text x="106.4" y="175.9">R27</text>
<text x="263.6" y="181.2">USS_GND</text>
<text x="300.7" y="183.5">R59</text>
<text x="323.9" y="184.3">U8</text>
<text x="332.2" y="181.2">USS_GND</text>
<text x="106.4" y="186.1">R28</text>
<text x="152.9" y="186.6">R39</text>
<text x="152.9" y="189.1">R40</text>
<text x="323.9" y="186.8">OPA836IDBVT</text>
<text x="351.5" y="191.1">R61</text>
<text x="369.3" y="191.1">R64</text>
<text x="382" y="189.6">C37</text>
<text x="106.4" y="193.7">R29</text>
<text x="291.2" y="194.1">C30</text>
<text x="106.4" y="203.8">R30</text>
<text x="251.3" y="201.5">VCC-RX</text>
<text x="262.6" y="203.8">R52</text>
<text x="295.7" y="203.8">R56</text>
<text x="335.1" y="201.5">VCC-RX</text>
<text x="364.2" y="199.3">C36</text>
<text x="198.9" y="204.4">R46</text>
<text x="211.6" y="204.4">R48</text>
<text x="224.3" y="204.4">R49</text>
<text x="314.4" y="209.1">USS_GND</text>
<text x="341.4" y="209.4">C35</text>
<text x="357.6" y="209.1">USS_GND</text>
<text x="278.9" y="212">R55</text>
<text x="293.1" y="212">C28</text>
<text x="193.7" y="216.8">USS_GND</text>
<text x="206.4" y="216.8">USS_GND</text>
<text x="219.1" y="216.8">USS_GND</text>
<text x="334.7" y="219.3">USS_GND</text>
<text x="273.7" y="224.4">USS_GND</text>
<text x="286.4" y="224.4">USS_GND</text>
<text x="146.1" y="235.1">TP4</text>
<text x="151.1" y="235.1">TP5</text>
<text x="156.2" y="235.1">TP6</text>
<text x="161.3" y="235.1">TP7</text>
<text x="166.4" y="235.1">TP8</text>
<text x="171.5" y="235.1">TP9</text>
<text x="176.5" y="235.1">TP10 TP11 TP12</text>
<text x="37.5" y="259.9">USS_GND</text>
</g>
<g font-size="1.8" fill="#840084">
<text x="181.6" y="24.3">10uF</text>
<text x="258.3" y="32.9">220</text>
<text x="263.1" y="32.9">ohm</text>
<text x="296.9" y="32.7">0</text>
<text x="173.7" y="37.7">0</text>
<text x="272.8" y="39.3">1uF</text>
<text x="74.7" y="56.8">0</text>
<text x="181.6" y="54.7">10uF</text>
<text x="258.3" y="63.4">220</text>
<text x="263.1" y="63.4">ohm</text>
<text x="296.9" y="63.1">0</text>
<text x="173.7" y="68.2">0</text>
<text x="272.8" y="69.7">1uF</text>
<text x="166.1" y="101.2">24.9k</text>
<text x="139.2" y="107.8">2.00M</text>
<text x="151.9" y="107.8">2.00M</text>
<text x="196.6" y="119">0</text>
<text x="326.1" y="116.5">0</text>
<text x="36.6" y="124.1">0</text>
<text x="128" y="124.1">806</text>
<text x="63" y="135.8">0</text>
<text x="128" y="139.3">806</text>
<text x="298.2" y="158.6">33pF</text>
<text x="272.8" y="167.3">10.0</text>
<text x="298.2" y="167.3">1.82k</text>
<text x="106.4" y="180">0</text>
<text x="106.4" y="190.1">0</text>
<text x="160.8" y="191.7">0</text>
<text x="161" y="186.6">0</text>
<text x="161" y="189.1">0</text>
<text x="300.7" y="187.6">0</text>
<text x="106.4" y="197.8">0</text>
<text x="351.5" y="195.2">499</text>
<text x="369.3" y="195.2">0</text>
<text x="382" y="196.7">1000pF</text>
<text x="364.2" y="201.8">680pF</text>
<text x="106.4" y="207.9">0</text>
<text x="198.9" y="206.9">1.00M</text>
<text x="211.6" y="206.9">1.00M</text>
<text x="224.3" y="206.9">1.00M</text>
<text x="262.6" y="207.9">2.00M</text>
<text x="295.7" y="207.9">24.9k</text>
<text x="278.9" y="214.5">2.00M</text>
</g>
<g font-size="1.8" fill="#a90000">
<text x="198.7" y="29">4</text>
<text x="229.2" y="29">1</text>
<text x="198.7" y="34">6</text>
<text x="229.2" y="34">3</text>
<text x="198.7" y="39.1">5</text>
<text x="229.2" y="39.1">2</text>
<text x="198.7" y="59.4">4</text>
<text x="229.2" y="59.4">1</text>
<text x="198.7" y="64.5">6</text>
<text x="229.2" y="64.5">3</text>
<text x="198.7" y="69.6">5</text>
<text x="229.2" y="69.6">2</text>
<text x="305.4" y="107.7">2</text>
<text x="216.5" y="110.2">2</text>
<text x="280" y="112.8">4</text>
<text x="305.4" y="112.8">1</text>
<text x="79.3" y="115.3">8</text>
<text x="109.8" y="115.3">1</text>
<text x="216.5" y="115.3">1</text>
<text x="241.9" y="115.3">4</text>
<text x="280" y="117.9">6</text>
<text x="305.4" y="117.9">5</text>
<text x="79.3" y="120.4">7</text>
<text x="79.3" y="125.5">6</text>
<text x="109.8" y="120.4">2</text>
<text x="109.8" y="125.5">3</text>
<text x="216.5" y="120.4">5</text>
<text x="241.9" y="120.4">6</text>
<text x="241.9" y="125.5">3</text>
<text x="280" y="122.9">3</text>
<text x="79.3" y="130.6">4</text>
<text x="109.8" y="130.6">5</text>
<text x="310.4" y="183.9">5</text>
<text x="318.5" y="184.9" transform="rotate(-90 318.5 184.9)">6</text>
<text x="310.4" y="189">4</text>
<text x="325.7" y="191.5">1</text>
<text x="310.4" y="194.1">3</text>
<text x="318.5" y="200.1" transform="rotate(-90 318.5 200.1)">2</text>
</g>
<g font-size="1.8" fill="#0f0f0f">
<text x="278.1" y="28.9">PWRSRC_TX</text>
<text x="163.8" y="33.9">TxPwr</text>
<text x="181.6" y="33.9">TX_PWRSW</text>
<text x="83.8" y="53">3V3</text>
<text x="278.1" y="59.3">PWRSRC_RX</text>
<text x="163.8" y="64.4">RxPwr</text>
<text x="181.6" y="64.4">RX_PWRSW</text>
<text x="311.1" y="112.7">RX_MUX</text>
<text x="336.5" y="112.7">RxSel2</text>
<text x="184.1" y="115.2">RxSel1</text>
<text x="204.5" y="115.2">TX_MUX</text>
<text x="311.1" y="117.8">SIGNAL_RX</text>
<text x="14" y="120.3">AFE_CH0_OUT</text>
<text x="113" y="125.4">DRV2</text>
<text x="113" y="120.3">DRV1</text>
<text x="201.9" y="120.3">SIGNAL_TX</text>
<text x="85.1" y="148.2">CH0_OUT_DRV</text>
<text x="14" y="155.9">AFE_CH1_OUT</text>
<text x="85.1" y="155.9">CH1_OUT_DRV</text>
<text x="91.4" y="176.2">CH0_IN</text>
<text x="290.8" y="183.8">RxEn</text>
<text x="91.4" y="186.3">CH0_OUT</text>
<text x="129.5" y="191.4">X_CH1_OUT</text>
<text x="129.5" y="188.9">X_CH0_OUT</text>
<text x="129.5" y="186.3">X_CH0_IN</text>
<text x="172.7" y="191.4">AFE_CH1_OUT</text>
<text x="172.7" y="188.9">AFE_CH0_OUT</text>
<text x="172.7" y="186.3">AFE_CH0_IN</text>
<text x="41.9" y="194">TxPwr</text>
<text x="41.9" y="197.8">TxSel</text>
<text x="91.4" y="194">CH1_OUT</text>
<text x="129.5" y="194">X_CH1_IN</text>
<text x="172.7" y="194">AFE_CH1_IN</text>
<text x="41.9" y="206.7">CH0_OUT</text>
<text x="41.9" y="209.2">CH1_OUT</text>
<text x="91.4" y="204.1">CH1_IN</text>
<text x="389.9" y="209.2">AFE_CH0_IN</text>
<text x="41.9" y="214.3">CH0_IN</text>
<text x="252.7" y="214.3">XPB0</text>
<text x="41.9" y="216.8">CH1_IN</text>
<text x="41.9" y="227">RxPwr</text>
<text x="41.9" y="232.1">RxSel1</text>
<text x="41.9" y="234.6">RxSel2</text>
<text x="41.9" y="239.7">RxEn</text>
<text x="41.9" y="244.8">XPB0</text>
<text x="116.8" y="244.8">RxPwr</text>
<text x="116.8" y="249.8">TxPwr</text>
<text x="116.8" y="247.3">TxSel</text>
<text x="116.8" y="254.9">RxEn</text>
<text x="116.8" y="252.4">XPB0</text>
<text x="116.8" y="257.5">RxSel1</text>
<text x="116.8" y="262.5">PWRSRC_TX</text>
<text x="116.8" y="260">RxSel2</text>
<text x="116.8" y="265.1">PWRSRC_RX</text>
</g>
<g font-size="1.8" fill="#0000c2">
<text x="283.9" y="83.7">THE SHIELDING</text>
<text x="299.4" y="83.7">SHOULD</text>
<text x="308.1" y="83.7">BE MASKED INTO A</text>
<text x="244" y="84.2">FOR TX SENSOR</text>
<text x="265.1" y="84.4">FOR RX SENSOR</text>
<text x="288.5" y="85.7">GUARD TRACE AROUND THE SIGNAL</text>
<text x="157.7" y="93.8">FOR GAS TERMINATION</text>
<text x="180.7" y="90.8">TRY TO MATCH OPA836</text>
<text x="183.1" y="93.3">INPUT</text>
<text x="189.8" y="93.3">IMPEDANCE</text>
<text x="293.8" y="146.7">-3dB@584KHz</text>
<text x="29" y="266">Off</text>
<text x="33" y="266">Sheet</text>
<text x="39.4" y="266">Connection</text>
<text x="114.9" y="273.8">AFE</text>
<text x="119.7" y="273.8">SIGNAL</text>
<text x="127.7" y="273.8">TEST</text>
<text x="133.4" y="273.8">POINTS</text>
</g>
<g font-size="1.8" fill="#939391">
<text x="189" y="97.2">R45</text>
<text x="54.4" y="125.1">R23</text>
<text x="128" y="148">R35</text>
<text x="128" y="155.6">R36</text>
<text x="300.7" y="173.4">R58</text>
<text x="120.2" y="181.5">R31</text>
<text x="120.2" y="199.3">R32</text>
<text x="262.6" y="214">R53</text>
</g>
<g font-size="1.8" fill="#9c9b98">
<text x="189" y="101.2">200k</text>
<text x="54.4" y="129.2">0</text>
<text x="128" y="152">806</text>
<text x="128" y="159.7">806</text>
<text x="300.7" y="177.4">10.0k</text>
<text x="120.2" y="184">0</text>
<text x="151.9" y="193.9">R42</text>
<text x="161" y="194.2">0</text>
<text x="120.5" y="199.5">0</text>
<text x="262.9" y="217.3">0</text>
</g>
<g font-size="1.8" fill="#725600">
<text x="58.6" y="182.5">VCC_3V3</text>
<text x="58.6" y="195.2">TxPwr</text>
<text x="58.6" y="199">TxSel</text>
<text x="58.6" y="207.9">CH0_OUT</text>
<text x="58.6" y="215.5">CH0_IN</text>
<text x="58.6" y="210.4">CH1_OUT</text>
<text x="58.6" y="218">CH1_IN</text>
<text x="58.6" y="233.3">RxSel1</text>
<text x="58.6" y="228.2">RxPwr</text>
<text x="58.6" y="235.8">RxSel2</text>
<text x="58.6" y="246">XPB0</text>
<text x="58.6" y="240.9">RxEn</text>
<text x="58.6" y="253.6">USS_GND</text>
</g>
</svg>
